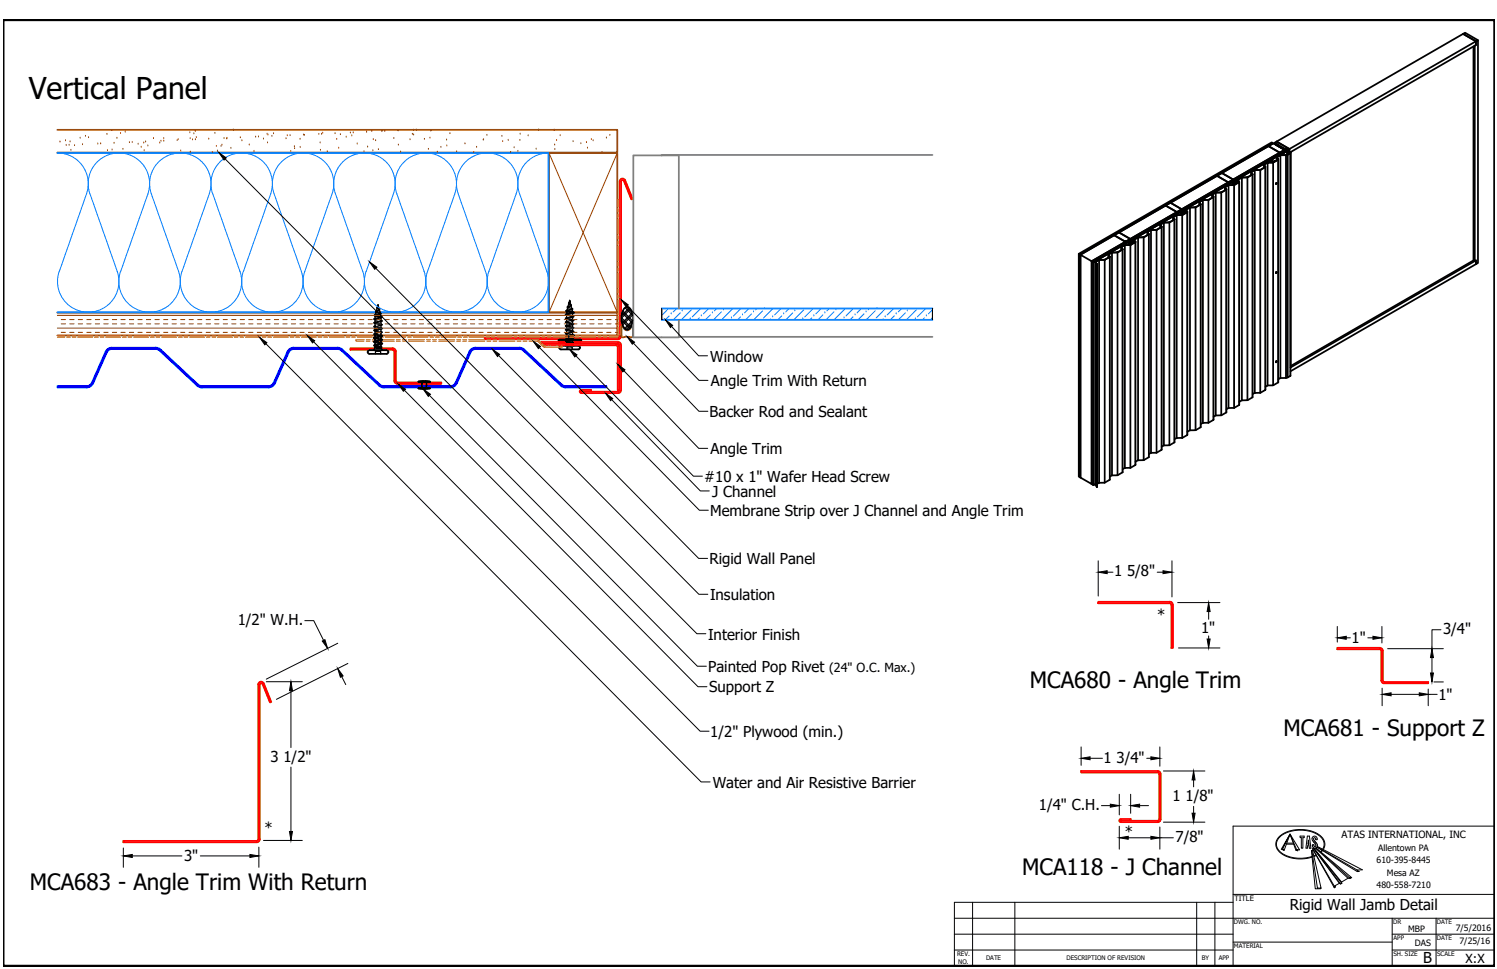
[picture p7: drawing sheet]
<svg xmlns="http://www.w3.org/2000/svg" width="432mm" height="279mm" viewBox="0 0 432 279" stroke-linecap="round" stroke-linejoin="round" font-family="sans-serif">
<!-- layer: Border (ANSI) -->
<path d="M.9 5.8h430.2v272.7h-430.2z" fill="none" stroke="#000" stroke-width=".7"/>
<!-- layer: Sketch Geometry (ANSI) -->
<g fill="none" stroke="#000" stroke-width=".29">
<path d="M190.9 88.9v3.3M269 88.9v3.3M355.7 238.2h75.4v40.3h-75.4zM355.7 257.9h75.4M275.3 264.8h155.8M275.3 269.4h80.4M275.3 273.9h80.4M280.5 260.2v18.3M292.7 260.2v18.3M345.2 260.2v18.3M350.4 260.2v18.3M355.7 260.2h-80.4v18.3h80.4"/>
<path d="M355.7 271.6h45.9M401.6 269.4h29.5M401.6 273.9h29.5M401.6 264.8v13.7M414.2 264.8v13.7"/>
</g>
<!-- layer: Logo -->
<g fill="none" stroke="#000" stroke-width=".29">
<path d="M371 243.4h2.1M371.2 243.1h1.9M372.1 240.5l-2.1 4.2 .4 .5-.8-.3zM374 245h.9l-2.8-4.5 1.7 4.7M374 245l-1.9-4.5-1.7 4.7M374 245l-.2 .2 .5 .1-.1-.3M375 241.1h1.2v.4h-.4v3.1h-.4v-3.1h-.4zM377.1 241.1h.6l.4 3.5h-.4l-.1-.7h-.4l-.1 .7h-.4zM377.4 242.2l.1 1.2h-.3zM378.4 245.3l1 11 1.7-.2-1.1-.1v.2M378.6 244.7l6.3 10.8M378.7 241.3l.8-.2 .4 .4v.6h-.4l-.1-.4-.2-.2a.76 .76 0 0 0 .3 1.3 .9 .9 0 0 1 .4 1.1 .9 .9 0 0 1-.9 .6l-.4-.4-.1-.5h.5v.4l.3 .1a.87 .87 0 0 0-.4-1.3l-.4-.7z"/>
<path d="M378.9 244.6l7.4 10.1M378.9 244.6l-.3 .2 6.3 11.2M378.9 244.6l7.8 10.3M379 244.6l8 10.1M379 244.5l8 9.8M379 244.6h-.1M379 244.5v.1M379.4 244.6l9.4 8.6M379.5 242.8l.1 .1M379.5 244.5l9.7 8.6M379.6 246.5l-.7 .3M379.6 244.5l10.3 8.6-.6-.1"/>
<path d="M379.7 246.7l-.7 .3M379.8 244.3l-.1 .1M379.9 244.3l11.6 7M379.9 244.2l11.6 6.7M380 244.1l13 6.7-1.5 .1M380 256l-1.6-10.8h.2l2.5 10.9M381.3 245.1l-.4 .5M381.5 245.3l-.4 .4M381.5 244.9a3.1 3.1 0 0 0-2-4.6 10.1 10.1 0 0 0-10.3 1 2.83 2.83 0 0 0 .5 4.7 10.5 10.5 0 0 0 8.7 1M381.7 245a3.2 3.2 0 0 0-1.7-4.6 10 10 0 0 0-11.3 1.1 3.2 3.2 0 0 0 1.5 5l1.8 .8a11.3 11.3 0 0 0 6.5-.1M385.1 255.4l.1 .3-.3 .3M386.3 254.7l-1.4 .8v.5"/>
<path d="M386.3 254.7l.4 .2 .3-.2M387 254.3v.4M388.8 253.2l-1.8 1.1M389.2 253l.3 .3-.7-.1M389.3 253h-.1M391.5 250.9v.4h.5l-.5-.3"/>
</g>
<!-- layer: Visible (ANSI) -->
<path d="M16.5 37.4h161.5v6.6h-161.5M158.4 44.1h19.6v45.9h-19.6zM16.5 90.2h161.5v6.5h-161.5" fill="none" stroke="#804000" stroke-width=".51"/>
<path d="M16.5 44.1h141.7v45.9h-141.7M190.9 88.9h78.1M190.9 92.2h78.1" fill="none" stroke="#0080ff" stroke-width=".51"/>
<g fill="none" stroke="#f00" stroke-width=".51">
<path d="M178.3 97.4l.4-.4v-44.7a.83 .83 0 0 1 .7-.8 .83 .83 0 0 1 .9 .5l2.2 5.3-.4 .2-2.1-5.3-.3-.3-.4 .1-.2 .3v44.7a.87 .87 0 0 1-.8 .8M178.3 99l.4 .5v13l-.4 .4M178.3 98.6a.87 .87 0 0 1 .8 .9v13a.84 .84 0 0 1-.8 .8M178.3 97.4h-38.5v.4h38.5M178.3 98.6h-22.1v.4h22.1M178.6 100a.84 .84 0 0 0-.9-.8h-20.6v.4h20.8l.3 .4v12.5h.4v-12.5M101.1 100.4h12.2a.84 .84 0 0 1 .9 .9v8.5l.2 .4 12.9 .1v.4h-12.7a.87 .87 0 0 1-.9-.9v-8.5l-.2-.4h-12.4zM178.3 112.9h-10.6h2.8v-.5h-2.8a.46 .46 0 0 0-.5 .5 .46 .46 0 0 0 .5 .4l10.6 .1M337.4 173.5a.84 .84 0 0 1 .9 .8v12.5h-.4v-12.5M337.4 173.9l.5 .4M337.5 173.5h-20.7v.4h20.7M74.7 196.9l.7-.3 .7 .5 2.1 5.3-.3 .1-2.2-5.3-.3-.2-.3 .1-.2 44.9a.87 .87 0 0 1-.8 .9h-38.5v-.4l38.5-.1 .3-.2 .1-44.8z"/>
<path d="M399.3 196.6l-.4-.4-.1-8.6a.84 .84 0 0 0-.8-.8h-12.3v.4l12.5 .1 .2 .3v8.6a.84 .84 0 0 0 .9 .8h12.7v-.4h-12.7M323.3 236.6h.1M323.3 236.1a.46 .46 0 0 0-.5 .5 .46 .46 0 0 0 .5 .5M323.3 236.1h2.8v.5h-2.8M334.4 223.1l-.4-.4h-22.2v-.4h22.2a.84 .84 0 0 1 .8 .8M334.4 223.2l-.1 13.2-.3 .2-10.7 .1M334.8 223.2v13a.84 .84 0 0 1-.8 .9h-10.7"/>
</g>
<path d="M180.1 94.8l-.5-.7h-.3v2.8l.1 .3 1.7-.1 1.1 .2 .3-.4M182.5 94.3l-.3-.2a1.49 1.49 0 0 1-1.3 1.1l-.8-.4M182.6 94.3v2.6" fill="none" stroke="#808000" stroke-width=".51"/>
<g fill="none" stroke="#000" stroke-width=".51">
<path d="M425 13.4v61.7M426.3 11.6l-3.7-2.2-.6 .4 3.7 2.1-3.7-2.1-53.8 31M336.2 59.3l1.4-.8 3.3 1.8-1.4 .8zM337.6 58.5l13.4-7.8 3.3 1.9-13.4 7.7zM343.2 59.9l-2.7 1.4v.7M343.2 59.8h.1M344.8 59.8h-1.5M344.9 59.7l-.1 .1M345.9 58.3v.9M346 58.2l.3 .7M346 58.2v.1M346.2 59l-1.4 .8"/>
<path d="M346.3 58.9v64.3a3.4 3.4 0 0 1-3 .9M348.5 57.6a2.68 2.68 0 0 0-2.5 .6M348.5 57.7a2.65 2.65 0 0 0-2.5 .5M348.6 57.6h-.1M348.6 57.6l-.1 .1M349.6 56.1v.9M349.7 56.1l1-.6zM349.7 56.2l.3 .6v64.2l-1.4 .9M350 56.8l-1.4 .8M350 56.7l-.1 .1M350 56.7v.1M352.3 55.4l-.1 .1"/>
<path d="M352.5 49.9l13.4-7.8 3.2 1.9-13.4 7.8zM353.3 54.1l.4 .6M353.4 53.9l-.1 1M353.4 54.1l.4 .5-.1 64.3M353.4 53.9v.1M353.7 54.6v.1a3.4 3.4 0 0 1-3 .8M354.3 53.4l-.9 .5M354.4 53.4h-.1M355.5 52.7h.1M355.5 52.7v.7M355.7 51.8l-3.3-1.9-1.3 .8 3.2 1.9M355.7 51.8l-1.4 .8"/>
<path d="M355.7 52.6l-.1 .2M355.7 52.7h-.1M355.7 52.7h.1M355.8 52.6h.1M355.9 52.5h.1M355.9 53.4h-1.5M355.9 52.5l-.1 .1M355.9 52.6h.1M355.9 52.6h-.1M356 53.3h-.1M356 53.3l-.1 .1M356.1 52.4l-.2 .2"/>
<path d="M356.2 52.4h.3M356.2 52.4h.1M356.2 52.4h-.1M356.2 52.3l.1 .1M356.3 52.4h.1M356.4 52.4l-.5 .1M356.8 52.2l-.4 .2M356.8 52.2h.1M356.8 52.2h.3zM357 51.9h.1M357 51.9l-.8 .4M357 51.9l-.8 .5"/>
<path d="M357.1 51.9l.4 .6-1.5 .8M357.1 52.2v.5M357.4 52.4l-1.4 .9M357.5 52.5l-.1 64.3M359.7 51.1l-1.5 .1-2.7 1.5M359.7 51.2h-1.5l-2.6 1.5M360.9 49.6v.9M360.9 49.7l.3 .6M361 49.6l-.1 .1M361.2 50.3l-1.5 .8M361.2 50.2v.1M361.2 50.3l-1.5 .9"/>
<path d="M361.3 50.3l-.1 64.3M361.9 49.1l-1 .6M364.6 47.5v.9M364.6 47.6l.3 .5M364.6 47.4v.1M364.7 47.4l.3 .7-.1 64.4a3.4 3.4 0 0 1-3 .8l-.6 .3M364.9 48.2a3.6 3.6 0 0 1-3 .8h-.1M365.7 46.9l-1 .5M365.8 46.6v.3M365.9 42.1l1.4-.8 3.2 1.9-1.4 .8zM366.7 46.3h.1M366.7 46.3l-.8 .6"/>
<path d="M366.8 46.3l-.9 .5M366.8 46.3l.6 .3M367.2 46.9h-1.5M367.3 46.8h-.2M367.3 46.8l-.2 .1M367.4 46.6h.1M367.5 46.6l.9-.5zM367.7 41.2l3.6 2.1-.1-.1M367.9 41.6v.1M367.9 41.6l3.2 1.8M368 41.6h-.1M368 41.5l-.1 .1"/>
<path d="M368 41.6l.5 .1-.5-.1M368.1 53.1h.1M368.1 52.8v.3zM368.2 52.8h.1M368.2 52.8l-.1 .3M368.2 40.8l3.7 2.2 53.8-31.1v1.1l-53.7 31 .3-.2v62.2M368.2 40.8l-.5 .4v.3M368.2 41.9l2.8 1.5zM368.3 45.4v.7M368.4 46.1v.1M368.5 41.7v.2M368.5 41.7v.3"/>
<path d="M368.7 46.1l-1.4 .7M368.7 45.9h.1M368.7 46v64.2l-1.4 .9M369.2 44.8h.1M369.3 44.8l-1 .6M369.3 44.8l-1 .5 .4 .6M369.5 44.5l-3.7 2.1M369.5 44.5h.1M369.5 44.4l-3.7 2.2v.3M369.5 44.5h.2M369.7 44.4v.1M369.7 44.5h.1"/>
<path d="M369.7 44.4l.4-.1-.4 .2M369.9 44.3h.1M369.9 44.2l.5-.2zM370.1 44.3v.4M370.6 43l.5 .3zM370.6 43.1v.1M370.9 44.7l-1.5 .1M370.9 43.3l.2 .1M370.9 43.3h.1M371 43.4v.1M371 44.7h-.1M371 43.5l-55.6 32.1v64.2"/>
<path d="M371 43.5l-.5-.3-55.6 32.1v64.3l.5 .2M371 43.5l-55.6 32.1-.5-.3 9.7-5.6-3.2-1.9-9.7 5.7M371 43.5h.1M371.1 43.4v.1M371.1 43.5l-2.8 1.6M371.1 43.3h-.1M371.1 43.5v.1M371.2 43.5l-1.6 1M371.2 43.6l-1.5 .8M371.2 43.5h.1M371.2 43.6l-1.6 .8M371.2 43.6l1 .5"/>
<path d="M371.3 43.6l.8 .5-.9-.5-1.5 .9M371.3 43.5l.9 .6M371.3 43.3l-.2 .1M371.3 43.3v.3M371.4 43.6v-.3l.6-.3v.9M371.4 44.5l.2-.1zM371.8 44.3l-.8 .4M371.8 44.2l-.8 .5M372.1 44.1h.1M372.2 44.1h.1M372.2 44.1l-.8 .5M372.2 44.1l-.8 .4"/>
<path d="M372.2 44.1v64.3l-.8 .4v-64.2M311.2 73.2l.4 .2v64.3l-.4-.3zM311.2 73.2l55.6-32.1 .5 .2-55.7 32.1M311.7 73.5l3.2 1.8v64.3l-3.2-1.9zM315.4 75.6v64.3M316 75.6v64.2M316 75.5l.3 .6M316.1 75.5l.3 .6v64.3M316.3 76.1v.1M316.4 76.2v64.3zM316.4 76.1v.1M316.9 75l-.8 .5"/>
<path d="M318.6 74.9l-1.5 .1M319.7 73.4v.9M320 74v.1M320.1 74v64.3M320.6 72.8l-.9 .6 .4 .7-1.4 .8M320.7 72.8l-1 .6M320.8 72.8h-.2M320.8 72.8h-.1M322.3 72.8h-1.5M322.4 72.7l-.1 .1M323.4 71.3l.4 .6M323.4 71.3v.9"/>
<path d="M323.5 71.3l.3 .6M323.8 71.9l-.1 .1M323.8 71.8l-1.5 1M323.8 71.9v64.2l-1.5 .9M324.4 70.7l-1 .6M324.5 70.6l-.2 .1M324.6 69.7l1.4-.8-3.2-1.9-1.4 .8 3.2 1.9M325.6 70h.1M325.8 69.9l-.2 .1M325.8 69.9h.1M325.9 69.9h-.1M325.9 69.9h.1"/>
<path d="M326 69.8h.1M326 70.6l-1.5 .1M326 70.6h-1.5M326.1 70.6h-.1M326.2 69.7h.2M326.2 69.7l-.3 .2M326.2 69.7l-.2 .1M326.3 69.7h.1M326.3 69.7h-.1M326.3 69.6l.1 .1M326.4 69.7h.1M326.5 69.7h-.1"/>
<path d="M326.9 69.5l-.4 .2M326.9 69.5h.1M326.9 69.5h.2M327 69.2h.2M327.1 69.2h.1M327.1 69.2l-.8 .4M327.1 69.5h-.2M327.1 69.2l.3 .6M327.1 69.5v.5M327.2 69.2l.3 .5M327.5 69.8l-1.4 .8M327.5 69.7v.1"/>
<path d="M327.5 69.8v64.2l-1.4 .9M328.3 68.4l-2.7 1.6v.6M328.3 68.4l-2.7 1.6M329.8 68.4l-1.5 .1M329.9 68.4h-.1M331 66.9v.9M331 67l.3 .6M331.3 67.5l-1.5 .9M331.3 67.6l-1.3 .8M331.4 67.5l-.1 64.3M331.9 66.3l-.9 .7M331.9 66.4l-.9 .6"/>
<path d="M332 66.3h-.1M333.5 66.3h-1.6M333.6 66.2l-.1 .1M334.7 64.8v.9M334.7 64.7l.3 .7M334.7 64.7l.4 .7M335 65.4v.1M335 65.3l-1.5 1M335.1 65.4v64.2M335.7 64.2l-.9 .5M335.7 64.1l-1 .6M337.2 64.1l-1.4 .1"/>
<path d="M337.2 64.1h-1.4M337.3 64.1h-.1M337.4 64.1h-.2M338.4 62.6v.9M338.4 62.6v.1M338.4 62.7l.4 .5M338.7 63.3l-1.4 .8M338.7 63.2v.1M338.8 63.2l-.1 .1M338.8 63.3v64.2l-1.6 .9M339.3 62v.1M339.3 62.1l-.9 .6"/>
<path d="M339.4 62.1l-.9 .5M339.5 61.2l-3.3-1.9-13.4 7.7 3.2 1.9M339.5 61.1l-13.5 7.8M340.6 61.3h.2zM340.7 61.3h.1M340.8 61.3h.1M340.9 61.2l-.1 .1M340.9 61.2h.1M341 61.2h.1M341 61.2h-.1M341 61.9l-.1 .1M341.1 62h-1.6"/>
<path d="M341.1 61.1l-.2 .1M341.2 61.1l-.2 .1M341.2 61v.1M341.2 61.1h.1M341.2 61l-.1 .1M341.2 61.1h.2M341.2 61l.3 .1M341.3 61h.1M341.3 61l.2 .1M341.9 60.9l-.4 .2M341.9 60.8l-.1 .1M341.9 60.8l-.4 .3"/>
<path d="M341.9 60.8h.2M342 60.5l.5 .6-.1 64.3M342 60.6l-.7 .4M342 60.5l.4 .6M342.1 60.8l-.2 .1M342.1 60.9v.5M342.4 61.1l-1.3 .9M342.5 61l-1.4 1M368.1 78.5v.3zM368.2 78.5h.1M368.2 78.5l-.1 .3M425 75.1l.4 .2 .3-.2v1.1l.6-.4v-64.2l-.6 .3v1.1l-.3 .2v62.1"/>
<path d="M425 75.1l-52.7 30.4M108.1 98.4l-.3 .1 .4 .2M108.2 97.3l-.4 .1 .4 .2M108.2 96.7v.2M108.2 99.7v.5M108.5 90l-.1 .2M109 98.4l-.8 .2v.9M109 99.3h.1M109.1 97.3l-.9 .2v.5M109.6 90l.1 .2M109.8 96.9h.5M109.9 98.9l.4 .2-2.1 .6"/>
<path d="M109.9 98.9l-2 .7 .3 .2M109.9 97.3l-.1 .7M109.9 97.8l.4 .2M109.9 99.2l-.1 1M109.9 98.4v.5M161.1 98h6.6v.5h-6.6zM162.2 99.7h4.6l.4 .2 .1 .4M163.1 97.3l.3 .1M163.2 99.6l-.1 .1M163.4 98.5v.1M163.4 99l-.1 .2M163.4 90v.2"/>
<path d="M163.4 96.7v.2M163.4 97.8v.2M163.6 97.3l-.2 .1M164.8 99l-.6 .2M164.9 97.8l-.6 .2M164.9 96.7l-.5 .2M165.1 99l-.7 .2M165.1 99h.1M165.2 90.1l-.2 .1M165.2 90v.1M165.2 97.3v.1M165.2 98.5v.1"/>
<path d="M165.2 99l.1 .2M165.2 90l.3 .2M165.4 99.6l.1 .1M165.5 97.8l-.3 .2M165.6 96.7l-.4 .2M180.2 88.8a1.22 1.22 0 0 1 1.3-.2 1.22 1.22 0 0 1 .7 1.1 4.9 4.9 0 0 1-.9 5.2 1.64 1.64 0 0 1-1.9-1.7l-.1-2.2 .3-1.3zM106.5 101l-.4 .2v.3l.4 .5M106.5 101h5l.5 .5M107.9 100.9v.1M108.2 100.2h1.6M108.2 100.2l-.1 .2M109.8 100.2l-.9 .2"/>
<path d="M109.9 100h.1M109.9 100.3l-.7 .1M109.9 100l.2 .2-.2 .1M109.9 100.3l.1 .1M110.2 100.9v.1M112 101.5l-.5 .5h-5M112 101.5v.1M120.7 112l1.3 .2 2-.2M120.7 110l3.3 .2zM120.7 111.9l3.3 .1zM121.7 110.2v.1M121.7 110.7v.6"/>
<path d="M121.7 111.7v.2M122 109.8l-1.3 .2M122 109.9h.7M122.7 109.8l1.3 .2M123 110.2v.1M123 110.7v.6M123 111.7v.2M161.3 100.3l.5 .4h5l.5-.4M161.3 100.1v.2M350.6 119.8l-.6 .3M350.7 119.8h-.1M353.7 118.9a3.4 3.4 0 0 1-3 .9"/>
<path d="M354.3 117.7l-.5 .3M357.4 116.8a3.5 3.5 0 0 1-3 .8l-.1 .1M361.2 114.6a3.4 3.4 0 0 1-3 .8l-.7 .5M367.2 111.1h-1.6l-.6 .4M367.3 111.1h-.2M368.1 104.2v.3zM368.2 104.2h.1M368.2 104.2l-.1 .3M369.4 109l-.7 .4M371.4 108.7l-.5 .3h-1.5M372.3 105.9l53.4-30.8v1.1l-53.5 30.9M372.3 106h-.1"/>
<path d="M311.7 137.7h-.1M316 139.5l-.6 .3M316 139.8v.1M316 139.9l.3 .5M318.6 139.2h-1.6l-.6 .4M318.7 139.1l-.2 .1M320.1 138.3l-1.4 .8M320.8 137l-.7 .4M322.3 137l-1.5 .1M324.4 135l-.6 .3M326 134.9h-1.6M326.1 134.9h-.1"/>
<path d="M331.3 131.9a3.5 3.5 0 0 1-3 .8l-.8 .4M332 130.5l-.6 .4M335.1 129.6l-.1 .1a3.4 3.4 0 0 1-2.9 .9M335.7 128.5l-.6 .3M337.2 128.4h-1.6M339.4 126.3l-.6 .3M339.4 126.3h-.1M341.1 126.2l-1.6 .1M342.4 125.4l-1.3 .8M343.3 124.1l-.8 .4M348.6 121.9h-1.7l-.6 .4M316.3 140.4h.1"/>
<path d="M316.4 140.4h.1"/>
</g>
<path d="M190.9 44.8h-8.2v52.5h13.1v-5M190.9 44.8h4.9v44.1M269 44.7l-78.1 .1M195.8 97.1h73.2" fill="none" stroke="#808080" stroke-width=".51"/>
<!-- layer: Hidden (ANSI) -->
<g fill="none" stroke="#000" stroke-width=".36">
<path d="M108.2 91.1h.2M108.2 97.6l1.1 .3M108.2 98.7l.2 .1M108.2 91.1h.7M108.2 91.1v.8M108.2 92.1v.9M108.2 93.2v.9M108.2 94.3v.2M108.2 94.6v.2M108.2 94.9v.2M108.2 95.4v.8M108.2 96.4v.3"/>
<path d="M108.2 96.9v.4M108.2 98v.4M108.2 99.5h.1M108.2 97.6l.2 .1M108.2 98.6l.8 .3M108.2 91v.1M108.2 98.4h-.1M108.3 94.1l1.6 .5-1.7 .5 1 .4M108.3 92.2h.1M108.3 95.5h.1M108.3 90.6v.2M108.3 97.2l-.1 .1"/>
<path d="M108.3 89.8l.2 .2M108.3 99.8l-.1-.1 .7 .2M108.4 96.1l-.6 .2 .6 .3M108.4 95l-.6 .3 .4 .1M108.4 94l-.6 .2 .6 .2M108.4 92.9l-.6 .2 .6 .2M108.4 91.8l-.6 .2 .4 .2M108.4 98.3l-.2 .1M108.4 97.2h-.1M108.4 97.4l1.5 .5M108.4 99.4l-.2 .1 .6 .3M108.4 98.5l1.5 .4-.2-.1"/>
<path d="M108.4 90.2l-.1 .4M108.5 90.7l-.6 .2 .2 .2M108.5 90h.1M108.5 89.9v.1M108.5 89.7l-.2 .1M108.6 90h.1M108.6 89.5l-.1 .2M108.7 91.2l.3 .1M108.7 94.5l1.2 .3-1.7 .6 1.6 .5M108.7 89.1l-.1 .3M108.7 89.6l-.2 .1M108.8 96.2l-.6 .3 1.7 .5-.8 .3"/>
<path d="M108.9 88.9l.5 .4-.9 .6 .4 .2M108.9 88.9l.5 .4-.9 .5 .7 .3M108.9 88.9v.1M108.9 88.5l-.1 .2M109 91.1v.2M109 88.5l-.2 .3M109 88.5l-.3 .5M109 88.5l-.3 .2 .2 .2M109 91.3l.9 .3-1.7 .5 .6 .2M109 91.1l.9 .2-1.7 .6 .5 .2M109 99.8l.9 .3M109.1 100l.7 .2"/>
<path d="M109.1 88.4h.1M109.1 88.2v.2M109.1 88.2l.1 .3M109.1 88.3v.1M109.1 88.2l-.1-.3-.1 .5M109.1 88.2v.1M109.1 91.1h.8M109.2 89l.3 .2M109.2 88.6l.1 .3M109.3 98.9l.6 .3-.2 .1M109.3 89l.1 .2M109.4 90.3l.3 .2-1.5 .5 .4 .2"/>
<path d="M109.4 89.3l.1 .2M109.5 90.1l.5 .3-.4 .2M109.5 89.6l.1 .2M109.6 89.3l-.3 .2M109.6 95.9l-1.4 .3 1.7 .6M109.6 89.8v.2M109.7 90.3l-1.5 .5 .8 .3M109.7 98l.2 .1-.9 .3M109.7 90.2v.1M109.7 100h.2M109.7 97.8h.2M109.7 95.6l.3 .1"/>
<path d="M109.7 94.5l.3 .1M109.7 93.4l.3 .1M109.7 92.3l.3 .1M109.7 91.2l.3 .1M109.7 90.4l.2 .7M109.8 92.3l-.1 .2-1.5 .4 1.7 .6-.8 .3M109.8 98l-1.5 .3M109.8 96.9l-1.5 .3M109.9 93.2v-.5l-1.7 .4 1.7 .6-1.2 .4M109.9 95.9v.8h-.2M109.9 91.1v.2M109.9 91.6v.8"/>
<path d="M109.9 93.3v.2M109.9 93.7v.9M109.9 94.8v.9M109.9 97v.3M109.9 98.1v.3M109.9 99.2h.1M110 98.1l-.3 .1M110 97l-.3 .1M110 95.9l-.3 .1M110 94.9h-.3M110 93.8h-.3M110 92.7l-.3 .1"/>
<path d="M110 91.6l-.3 .1M110 95.7l.3 .1-.3 .1M110 94.6l.3 .1-.3 .1M110 93.5l.3 .1-.3 .2M110 92.4l.3 .1-.3 .2M110 91.3l.3 .2-.3 .1M110.3 96.9l-.3 .1M110.3 98l-.3 .1M161.4 100l-.1 .1M161.6 99.8l-.2 .1M161.8 99.7l-.2 .1M163.3 94.9l-.2 .2 .4 .2"/>
<path d="M163.3 99.2l-.1 .4M163.4 97.4h.1M163.4 98.4l.2 .1M163.4 89.8h.3M163.4 89.8h.8M163.4 98.9h.8M163.4 89.8v.2M163.4 90.2v.4M163.4 90.8v.3M163.4 91.1v.6M163.4 91.9v.9M163.4 93v.2"/>
<path d="M163.4 93.3v.3M163.4 93.7v.2M163.4 94.1v.9M163.4 95.2v.8M163.4 96.3v.4M163.4 96.9v.2M163.4 97.4v.4M163.4 98v.2M163.4 98.6v.3M163.4 98.9v.1M163.5 97.4l1.1 .3M163.5 89.7l-.1 .1"/>
<path d="M163.5 97.4h.1M163.5 97.1l-.4 .2M163.5 96l-.4 .2 .4 .1M163.5 93.8l-.4 .2 .4 .2M163.5 92.7l-.4 .2 .4 .2M163.5 91.6l-.4 .2 .4 .2M163.5 90.5l-.4 .2 .4 .2M163.5 94.9h-.1M163.5 89.8l.3 .1M163.5 90.9h.1M163.5 92h.1M163.5 93.1h.1"/>
<path d="M163.5 94.2h.1M163.5 95.3h.1M163.5 96.4h.1M163.6 97.5h.1M163.6 89.5l-.4 .1 .2 .2M163.6 88.6l.3 .2M163.6 89.3l-.1 .2M163.6 92.9l-.1 .2 1.7 .4-1.8 .6 1 .3M163.6 97l-.1 .1M163.6 95.9l-.1 .1M163.6 94.8l-.1 .1M163.6 93.8h-.1"/>
<path d="M163.6 92.7h-.1M163.6 91.6h-.1M163.6 90.5h-.1M163.7 98.1l-.6 .2 .3 .2M163.7 88.9l-.1 .3M163.7 89.4h-.1M163.8 88.6l-.1 .3M163.8 88.4l-.2 .1M163.9 88.4h-.1M163.9 88.2l-.1 .3M163.9 99.2h.1M163.9 89.9l.4 .1"/>
<path d="M163.9 88.3v.1M164 98.6l1.1 .3M164 87.8l-.1 .3M164 87.5l.2 .2M164 88.3h.1M164.1 87.5l-.1 .2M164.1 98.5l1.1 .3-.4 .2M164.1 91.9l1.1 .4-1.7 .5 1.4 .4M164.1 87.6l.6 .4-.9 .6 .4 .2M164.1 87.6l.6 .4-.9 .5 .7 .3M164.1 87.2v.3M164.1 97.4l1.1 .3-.3 .1"/>
<path d="M164.2 95.2l.9 .3-1.7 .5 1.7 .6-.2 .1M164.2 99.2h-.2M164.2 89.8l.1 .2M164.2 86.9v.2M164.3 87.2l-.2 .4M164.3 99.2h-.3M164.3 90l.9 .3-1.6 .4M164.3 89.8l.4 .1M164.3 98l-.9 .2 .3 .2M164.3 98.1h.1M164.3 98h.1M164.3 87.2h.1"/>
<path d="M164.4 98.9h.7M164.4 96.6l.8 .3-1.6 .4M164.4 86.8v.2M164.4 86.8l-.1-.2-.1 .2M164.4 86.9v.1M164.4 87.1v.1M164.4 86.8l.1 .4M164.4 87l-.1 .2M164.4 86.9l-.1 .2M164.4 91.1l.8 .3-1.7 .5 1.7 .5-.4 .2M164.4 96.9l-.9 .2 .3 .2M164.4 87v.1"/>
<path d="M164.4 89.8h.8M164.4 99.2h-.1M164.5 87.8l.3 .1M164.5 93.6l-1 .3 1.7 .5-1.5 .4M164.5 87.3l.1 .3M164.6 87.7l.1 .2M164.7 89l.3 .2-1.5 .6M164.7 88l.2 .7M164.7 88.9l.5 .2-.2 .1 .1 .4M164.8 88l-.3 .2M164.8 94.8l-1.3 .4 1.6 .6-1.4 .4M164.9 89.3h-.1"/>
<path d="M164.9 88.7v.3M164.9 97.8l.3 .1-1.7 .5 .2 .2M164.9 89.1l-1.4 .4 .7 .3M165 96.9l.2-.1v.5M165 97.6h.1M165 96.5h.1M165 95.4h.1M165 94.3h.1M165 93.2l.1 .1M165 92.1l.1 .1M165 91l.1 .1M165 90h.2"/>
<path d="M165 98.7h.1M165 89.3h-.1M165 90.2l-1.5 .4 1.7 .5-1.4 .4M165.1 95.8l-.1 .1M165.1 94.7l-.1 .1M165.1 93.6l-.1 .1M165.1 92.6h-.1M165.1 91.5h-.1M165.1 90.4h-.1M165.1 98.9l.1 .1M165.1 89.6l.1 .2M165.1 97.6l.1 .1"/>
<path d="M165.1 96.5l.1 .1M165.1 95.4l.1 .1M165.1 94.4h.1M165.1 93.3h.1M165.1 92.2h.1M165.1 91.1h.1M165.2 98.6l.2 .2-.2 .2M165.2 89.8v.3l-.4-.2M165.2 90.3v.9M165.2 91.4v.8M165.2 92.5v.8M165.2 93.5v.9"/>
<path d="M165.2 94.9v.3M165.2 95.3v.2M165.2 97.4v.3M165.2 97.9v.6M165.2 98.9v.1M165.2 98h-.2M165.2 94.7v.2M165.2 95.8v.8M165.2 96.9h.1M165.2 93.6h-.1M165.2 92.5h-.1M165.2 91.4l-.1 .1"/>
<path d="M165.2 90.3l-.1 .1M165.3 99.2v.1M165.3 97.7l.2 .1M165.3 96.6l.3 .1M165.3 95.5l.3 .1-.3 .2M165.3 94.4l.3 .1-.3 .2M165.3 93.3l.3 .1-.3 .2M165.3 92.2l.3 .2-.3 .1M165.3 91.1l.3 .2-.3 .1M165.3 99.3l.1 .1M165.4 99.5v.1M165.5 90.2l-.2 .1"/>
<path d="M108 100.6l-.1 .3M108.1 100.4l-.1 .1M108.7 100.5h.1M108.7 101.3h-.4v.7M108.8 101.3h.5M108.8 100.4l-.1 .1M108.9 100.5h-.2M108.9 100.4h.1M109.2 100.4l-.3 .1M109.4 101.3h.4v.2M109.8 101.6v.4M109.8 100.2h.1"/>
<path d="M109.8 100.2v.1M109.9 100.2v.1M110 100.4v.1M110.1 100.6l.1 .3M121.7 110.3v.4M121.7 111.3v.4M123 110.3v.4M123 111.3v.4M163.9 100h-.3v.7M164.1 100h.4M164.6 100h.5v.2M165.1 100.3v.4"/>
</g>
<!-- layer: Visible (ANSI) -->
<g fill="none" stroke="#ff8000" stroke-width=".29">
<path d="M178.2 59.6v-2.1h.4v2.1M178.2 60.1v1M178.2 61.7v1M178.2 63.2v4.2M178.2 67.9v1M178.2 69.4v1.1M178.2 71v4.2M178.2 75.7v1M178.2 77.2v1.1M178.2 78.8v4.1M178.6 60.1v1M178.6 61.7v1"/>
<path d="M178.6 63.2v4.2M178.6 67.9v1M178.6 69.4v1.1M178.6 71v4.2M178.6 75.7v1M178.6 77.2v1.1M178.6 78.8v4.1M16.5 96.9h2.2M16.5 97.3h2.2M19.2 96.9h1.1M19.2 97.3h1.1M20.8 96.9h1.1"/>
<path d="M20.8 97.3h1.1M22.5 96.9h4.2M22.5 97.3h4.2M27.3 96.9h1.1M27.3 97.3h1.1M28.9 96.9h1.1M28.9 97.3h1.1M30.5 96.9h4.3M30.5 97.3h4.3M35.3 96.9h1.1M35.3 97.3h1.1M36.9 96.9h1.1"/>
<path d="M36.9 97.3h1.1M38.6 96.9h4.3M38.6 97.3h4.3M43.4 96.9h1.1M43.4 97.3h1.1M45 96.9h1.1M45 97.3h1.1M46.6 96.9h4.3M46.6 97.3h4.3M51.5 96.9h1M51.5 97.3h1M53.1 96.9h1.1"/>
<path d="M53.1 97.3h1.1M54.7 96.9h4.3M54.7 97.3h4.3M59.5 96.9h1.1M59.5 97.3h1.1M61.1 96.9h1.1M61.1 97.3h1.1M62.8 96.9h4.2M62.8 97.3h4.2M67.6 96.9h1.1M67.6 97.3h1.1M69.2 96.9h1.1"/>
<path d="M69.2 97.3h1.1M70.8 96.9h4.3M70.8 97.3h4.3M75.6 96.9h1.1M75.6 97.3h1.1M77.3 96.9h1M77.3 97.3h1M78.9 96.9h4.3M78.9 97.3h4.3M83.7 96.9h1.1M83.7 97.3h1.1M85.3 96.9h1.1"/>
<path d="M85.3 97.3h1.1M86.9 96.9h4.3M86.9 97.3h4.3M91.8 96.9h1.1M91.8 97.3h1.1M93.4 96.9h1.1M93.4 97.3h1.1M95 96.9h4.3M95 97.3h4.3M99.8 96.9h1.1M99.8 97.3h1.1M101.4 96.9h1.1"/>
<path d="M101.4 97.3h1.1M102.7 98.1v.3h2.3M102.7 98.1h.1M103.1 96.9h4.3M103.1 97.3h4.3M105 98h-2.3M105.6 98.4h1.2M105.6 98h1.2M107.4 98.4h1.1M107.4 98h1.1M107.9 96.9h1.1M107.9 97.3h1.1"/>
<path d="M109.1 98.4h4.6M109.1 98h4.6M109.5 96.9h1.1M109.5 97.3h1.1M111.1 96.9h4.3M111.1 97.3h4.3M114.3 98.4h1.2M114.3 98h1.2M115.9 96.9h1.1M115.9 97.3h1.1M116 98.4h1.2M116 98h1.2"/>
<path d="M117.6 96.9h1M117.6 97.3h1M117.8 98.4h4.6M117.8 98h4.6M119.2 96.9h4.3M119.2 97.3h4.3M123 98.4h1.2M123 98h1.2M124 96.9h1.1M124 97.3h1.1M124.7 98.4h1.2M124.7 98h1.2"/>
<path d="M125.6 96.9h1.1M125.6 97.3h1.1M126.5 98.4h4.6M126.5 98h4.6M127.2 96.9h4.3M127.2 97.3h4.3M131.7 98.4h1.2M131.7 98h1.2M132.1 96.9h1.1M132.1 97.3h1.1M133.4 98.4h1.2M133.4 98h1.2"/>
<path d="M133.7 96.9h1.1M133.7 97.3h1.1M135.2 98.4h4.6M135.2 98h4.6M135.3 96.9h4.3M135.3 97.3h4.3M140.1 96.9h1.1M140.1 97.3h1.1M140.4 98.4h1.2M140.4 98h1.2M141.7 96.9h1.1M141.7 97.3h1.1"/>
<path d="M142.1 98.4h1.2M142.1 98h1.2M143.4 96.9h4.3M143.4 97.3h4.3M143.9 98.4h4.6M143.9 98h4.6M148.2 96.9h1.1M148.2 97.3h1.1M149.1 98.4h1.2M149.1 98h1.2M149.8 96.9h1.1M149.8 97.3h1.1"/>
<path d="M150.8 98.4h1.2M150.8 98h1.2M151.4 96.9h4.3M151.4 97.3h4.3M152.6 98.4h2.4l.5 .4M152.6 98h2.5M155.1 98h.1M155.2 98l1.2 1M155.5 98.8l.2 .2M155.8 99l.3 .3M156.1 99.4l.6 .6M156.3 96.9h1"/>
<path d="M156.3 97.3h1M156.4 99.1l.5 .5M156.7 100h.1M157 99.6h.1M157 99.7h1.3M157.9 96.9h1.1M157.9 97.3h1.1M158.4 99.7h.2M158.8 99.7h.2M159.2 99.7h1M159.5 96.9h4.3M159.5 97.3h4.3"/>
<path d="M160.3 99.7h.3M160.7 99.7h.3M161.1 99.7h1.1v.4h-1.1M164.3 96.9h1.1M164.3 97.3h1.1M165.9 96.9h1.1M165.9 97.3h1.1M167.5 96.9h4.3M167.5 97.3h4.3M172.4 96.9h1.1M172.4 97.3h1.1M174 96.9h1.1"/>
<path d="M174 97.3h1.1M177.9 96.8l-2.3 .1M178 96.8h.1M178.1 96.7l-.1 .1M178.1 97.2l-2.5 .1M178.1 96.6v.1M178.2 94.4v2.2M178.2 83.5v1M178.2 85v1.1M178.2 86.6v4.1M178.2 91.2v1.1M178.2 92.8v1"/>
<path d="M178.2 97.1v.1M178.4 96.9l-.2 .2M178.5 96.8l-.1 .1M178.5 96.7v.1M178.6 94.4v2.3M178.6 83.5v1M178.6 85v1.1M178.6 86.6v4.1M178.6 91.2v1.1M178.6 92.8v1M156.8 100h.1M156.8 100l1.5 .1"/>
<path d="M158.4 100.1h.2M158.8 100.1h.2M159.2 100.1h1M160.3 100.1h.3M160.7 100.1h.3"/>
</g>
<path d="M16.5 111.7h8.5M16.5 111.3h8.5M26.5 110.4l-.8 .8-.7 .1M46 101.1l-1.1-.4-12.6-.1-.7 .2-.8 .8-4.2 9.3-.7 .6-.9 .2M46.1 101.1l10.8 10.1 1 .5h19.5l.9-.2 1-1 4.2-9.2 .5-.5 .8-.2 13.2 .2 11.3 10.4 1 .5h19.6M78.9 110.4l-.4 .6-1.1 .3h-19.5l-.8-.4-11.4-10.5-13.4-.2-.9 .3-1 1-3.9 8.9M82.9 101.5l.9-1 1-.3 13 .1 1 .5 11.3 10.4 19.8 .1M82.9 101.5l-4 8.9M131.4 110.4l3.9-8.9 1-1 .9-.3 12.7 .1 .7 .1 .6 .4 11.4 10.4 12.3 .1v.4h-11.7l-1.4-.5M131.4 110.4l-.8 .8-.7 .1M161.8 111.2l-11.4-10.4-13.2-.2-.7 .2-.6 .5-4.4 9.6-.7 .6-.9 .2" fill="none" stroke="#00f" stroke-width=".51"/>
<!-- layer: Hatch (ANSI) -->
<g fill="none" stroke="#000" stroke-width=".29">
<path d="M179.3 92l2.5 2.5M179.3 91.6l2.7 2.7M179.3 92.4l2.3 2.3M179.4 90.3l3 2.9M179.5 90l2.9 2.9M179.7 89.7l2.8 2.8M180.3 88.8l2.2 2.2M180.5 88.6l1.9 1.9-2.9 2.9M180.8 88.5l1.5 1.5M181.5 88.7l-2.2 2.2M181.7 88.9l-2.4 2.4M181.9 89.1l-2.6 2.7"/>
<path d="M182.3 90.2l-2.9 2.9M182.4 93.3l-1.7 1.7M182.5 92.8l-2.1 2.1M182.5 90.8l-2.9 2.9M182.5 92.3l-2.3 2.4"/>
</g>
<g fill="none" stroke="#804000" stroke-width=".29">
<path d="M23.1 39.8h.1M24.7 39.3h.1M25.5 39.7h.1M30.9 38.7h.1M32.2 37.6h.1M33.7 39.9h.1M34.8 38.5h.1M36.1 38.1h.1M44.3 40h.1M47.2 40h.1M54.8 38.3h.1M54.9 40h.1"/>
<path d="M55.9 38.6h.1M56.3 37.9h.1M56.6 39.7h.1M62 38.5h.1M64.6 39.9h.1M65.5 39.9h.1M67.3 37.5h.1M69.3 39.7h.1M73.7 39.5h.1M74.6 39.5h.1M77 38.7h.1M77.3 38.9h.1"/>
<path d="M78.4 39.3h.1M78.9 38.6h.1M82.5 40h.1M82.9 39.1h.1M83.7 39.1h.1M87.5 38.9h.1M87.8 39h.1M92 38.7h.1M92.8 38.7h.1M93.1 38.4h.1M96.6 38.5h.1M98.2 38.8h.1"/>
<path d="M99.9 39.6h.1M101.1 38.3h.1M101.5 39.2h.1M101.9 38.3h.1M105.7 38.1h.1M107.2 37.9h.1M110.2 37.9h.1M111 37.9h.1M113.6 39.9h.1M114.8 37.7h.1M118.9 38.7h.1M119.3 37.5h.1"/>
<path d="M119.3 38.9h.1M120.1 37.5h.1M124 39.8h.1M124.3 37.8h.1M129.8 38.5h.1M140.5 39h.1M144.8 39.3h.1M150 38.7h.1M152.4 39.2h.1M155.4 37.5h.1M159.9 37.5h.1M161.6 39.1h.1"/>
<path d="M174.9 39.8h.1M175.9 39h.1M17.3 41h.1M18.9 40.6h.1M19.1 41.9h.1M19.9 41.9h.1M20.2 40.9h.1M20.5 43.3h.1M21.5 42h.1M23.8 41.7h.1M28.2 41.5h.1M29 41.5h.1"/>
<path d="M31 43.4h.1M32.3 43.3h.1M32.9 41.3h.1M35.5 43.1h.1M37.3 41.1h.1M38.1 41.1h.1M39.8 41.6h.1M40.7 42.5h.1M41.5 41.2h.1M41.6 43.4h.1M42 40.9h.1M42.6 42.1h.1"/>
<path d="M46.1 41.2h.1M46.4 40.7h.1M47.2 40.7h.1M51.1 40.5h.1M51.4 40.3h.1M52.1 43.5h.1M54.9 43.9h.1M55.5 40.3h.1M56.4 40.3h.1M60.2 40.1h.1M61.2 44h.1M62.4 42.2h.1"/>
<path d="M62.7 43.6h.1M63.8 42.2h.1M64 41.9h.1M65.4 40.1h.1M66.6 42.8h.1M69.8 40.6h.1M71.9 41.8h.1M73.3 43.6h.1M76 40.1h.1M77.2 41.2h.1M83.9 43.7h.1M84.9 42.3h.1"/>
<path d="M85 42.9h.1M86.5 40.2h.1M86.6 42.5h.1M92.3 41.2h.1M92.4 43.3h.1M94.4 43.7h.1M97.1 40.2h.1M97.7 42.7h.1M103 41.5h.1M105 43.8h.1M106 42.4h.1M107.5 43.5h.1"/>
<path d="M107.7 40.3h.1M108.3 40.6h.1M109.1 43.1h.1M114.9 41.8h.1M115.5 43.9h.1M118.3 40.3h.1M122.4 40.2h.1M123.6 43.1h.1M126.1 43.9h.1M127.2 42.5h.1M128.8 40.4h.1M128.9 42.1h.1"/>
<path d="M131.7 43.8h.1M134.1 41.5h.1M136.7 44h.1M137.5 42.5h.1M139.4 40.4h.1M139.5 40.3h.1M145 40.8h.1M146.6 40.5h.1M147.3 44h.1M148.3 42.6h.1M149.4 43.6h.1M150 40.5h.1"/>
<path d="M154.7 43h.1M160 41.8h.1M160 43.1h.1M160.5 40.5h.1M165.3 40.8h.1M167.5 41.4h.1M169.2 41.1h.1M169.5 42.7h.1M170.6 40.2h.1M171.1 40.6h.1M173.7 44h.1M16.5 90.9h161.5"/>
<path d="M16.5 94.6h161.5M17.7 93.4h1.2M17.7 92.2h1.2M17.7 95.8h1.2M20.1 93.4h1.3M20.1 92.2h1.3M20.1 95.8h1.3M22.6 93.4h1.2M22.6 92.2h1.2M22.6 95.8h1.2M25 93.4h1.3M25 92.2h1.3"/>
<path d="M25 95.8h1.3M27.5 93.4h1.2M27.5 92.2h1.2M27.5 95.8h1.2M29.9 93.4h1.3M29.9 92.2h1.3M29.9 95.8h1.3M32.4 93.4h1.2M32.4 92.2h1.2M32.4 95.8h1.2M34.9 93.4h1.2M34.9 92.2h1.2"/>
<path d="M34.9 95.8h1.2M37.3 93.4h1.3M37.3 92.2h1.3M37.3 95.8h1.3M39.8 93.4h1.2M39.8 92.2h1.2M39.8 95.8h1.2M42.2 93.4h1.3M42.2 92.2h1.3M42.2 95.8h1.3M44.7 93.4h1.2M44.7 92.2h1.2"/>
<path d="M44.7 95.8h1.2M47.2 93.4h1.2M47.2 92.2h1.2M47.2 95.8h1.2M49.6 93.4h1.3M49.6 92.2h1.3M49.6 95.8h1.3M52.1 93.4h1.2M52.1 92.2h1.2M52.1 95.8h1.2M54.5 93.4h1.3M54.5 92.2h1.3"/>
<path d="M54.5 95.8h1.3M57 93.4h1.2M57 92.2h1.2M57 95.8h1.2M59.5 93.4h1.2M59.5 92.2h1.2M59.5 95.8h1.2M61.9 93.4h1.3M61.9 92.2h1.3M61.9 95.8h1.3M64.4 93.4h1.2M64.4 92.2h1.2"/>
<path d="M64.4 95.8h1.2M66.8 93.4h1.3M66.8 92.2h1.3M66.8 95.8h1.3M69.3 93.4h1.2M69.3 92.2h1.2M69.3 95.8h1.2M71.7 93.4h1.3M71.7 92.2h1.3M71.7 95.8h1.3M74.2 93.4h1.3M74.2 92.2h1.3"/>
<path d="M74.2 95.8h1.3M76.7 93.4h1.2M76.7 92.2h1.2M76.7 95.8h1.2M79.1 93.4h1.3M79.1 92.2h1.3M79.1 95.8h1.3M81.6 93.4h1.2M81.6 92.2h1.2M81.6 95.8h1.2M84 93.4h1.3M84 92.2h1.3"/>
<path d="M84 95.8h1.3M86.5 93.4h1.2M86.5 92.2h1.2M86.5 95.8h1.2M89 93.4h1.2M89 92.2h1.2M89 95.8h1.2M91.4 93.4h1.3M91.4 92.2h1.3M91.4 95.8h1.3M93.9 93.4h1.2M93.9 92.2h1.2"/>
<path d="M93.9 95.8h1.2M96.3 93.4h1.3M96.3 92.2h1.3M96.3 95.8h1.3M98.8 93.4h1.2M98.8 92.2h1.2M98.8 95.8h1.2M101.3 93.4h1.2M101.3 92.2h1.2M101.3 95.8h1.2M103.7 93.4h1.3M103.7 92.2h1.3"/>
<path d="M103.7 95.8h1.3M106.2 93.4h1.2M106.2 92.2h1.2M106.2 95.8h1.2M108.6 93.4h1.3M108.6 92.2h1.3M108.6 95.8h1.3M111.1 93.4h1.2M111.1 92.2h1.2M111.1 95.8h1.2M113.6 93.4h1.2M113.6 92.2h1.2"/>
<path d="M113.6 95.8h1.2M116 93.4h1.2M116 92.2h1.2M116 95.8h1.2M118.5 93.4h1.2M118.5 92.2h1.2M118.5 95.8h1.2M120.9 93.4h1.3M120.9 92.2h1.3M120.9 95.8h1.3M123.4 93.4h1.2M123.4 92.2h1.2"/>
<path d="M123.4 95.8h1.2M125.8 93.4h1.3M125.8 92.2h1.3M125.8 95.8h1.3M128.3 93.4h1.2M128.3 92.2h1.2M128.3 95.8h1.2M130.8 93.4h1.2M130.8 92.2h1.2M130.8 95.8h1.2M133.2 93.4h1.3M133.2 92.2h1.3"/>
<path d="M133.2 95.8h1.3M135.7 93.4h1.2M135.7 92.2h1.2M135.7 95.8h1.2M138.1 93.4h1.3M138.1 92.2h1.3M138.1 95.8h1.3M140.6 93.4h1.2M140.6 92.2h1.2M140.6 95.8h1.2M143.1 93.4h1.2M143.1 92.2h1.2"/>
<path d="M143.1 95.8h1.2M145.5 93.4h1.2M145.5 92.2h1.2M145.5 95.8h1.2M148 93.4h1.2M148 92.2h1.2M148 95.8h1.2M150.4 93.4h1.3M150.4 92.2h1.3M150.4 95.8h1.3M152.9 93.4h1.2M152.9 92.2h1.2"/>
<path d="M152.9 95.8h1.2M155.4 93.4h1.2M155.4 92.2h1.2M155.4 95.8h1.2M157.8 93.4h1.2M157.8 92.2h1.2M157.8 95.8h1.2M160.3 93.4h1.2M160.3 92.2h1.2M160.3 95.8h1.2M162.7 93.4h1.3M162.7 92.2h1.3"/>
<path d="M162.7 95.8h1.3M165.2 93.4h1.2M165.2 92.2h1.2M165.2 95.8h1.2M167.7 93.4h1.2M167.7 92.2h1.2M167.7 95.8h1.2M170.1 93.4h1.2M170.1 92.2h1.2M170.1 95.8h1.2M172.6 93.4h1.2M172.6 92.2h1.2"/>
<path d="M172.6 95.8h1.2M175 93.4h1.2M175 92.2h1.2M175 95.8h1.2M177.5 93.4h.5M177.5 92.2h.5M177.5 95.8h.5"/>
</g>
<!-- layer: Sketch Geometry (ANSI) -->
<path d="M158.4 44.1l19.6 45.9M178 44.1l-19.6 45.9" fill="none" stroke="#804000" stroke-width=".29"/>
<path d="M16.6 44.1a8.9 8.9 0 0 1 8.3 11.8l-7.8 22.3a8.9 8.9 0 0 0 8.3 11.8 8.9 8.9 0 0 0 8.4-11.8l-7.9-22.3a8.9 8.9 0 0 1 8.4-11.8 8.9 8.9 0 0 1 8.4 11.8M42.7 55.9l-7.9 22.3M79.1 55.9a8.9 8.9 0 0 1 8.3-11.8 8.9 8.9 0 0 1 8.4 11.8l-7.9 22.3a8.9 8.9 0 0 0 8.3 11.8 8.9 8.9 0 0 0 8.4-11.8l-7.8-22.3a8.9 8.9 0 0 1 8.3-11.8 8.9 8.9 0 0 1 8.4 11.8l-7.9 22.3a8.8 8.8 0 0 0 8.4 11.8 8.8 8.8 0 0 0 8.3-11.8M79.1 55.9l7.8 22.3a8.9 8.9 0 0 1-8.3 11.8 8.9 8.9 0 0 1-8.4-11.8M114.5 55.9a8.9 8.9 0 0 1 8.3-11.8 8.9 8.9 0 0 1 8.4 11.8l-7.9 22.3a8.9 8.9 0 0 0 8.4 11.8 8.9 8.9 0 0 0 8.3-11.8l-7.8-22.3a8.9 8.9 0 0 1 8.3-11.8 8.9 8.9 0 0 1 8.4 11.8l-7.9 22.3a8.9 8.9 0 0 0 8.4 11.8 8.9 8.9 0 0 0 8.3-11.8l-7.8-22.3M114.5 55.9l7.8 22.3M158.2 44.1a8.9 8.9 0 0 0-8.3 11.8M34.8 78.2a8.9 8.9 0 0 0 8.3 11.8 8.9 8.9 0 0 0 8.4-11.8l-7.8-22.3a8.9 8.9 0 0 1 8.3-11.8 8.9 8.9 0 0 1 8.4 11.8l-7.9 22.3a8.9 8.9 0 0 0 8.3 11.8 8.9 8.9 0 0 0 8.4-11.8l-7.9-22.3a8.9 8.9 0 0 1 8.4-11.8 8.9 8.9 0 0 1 8.4 11.8l-7.9 22.3" fill="none" stroke="#0080ff" stroke-width=".29"/>
<!-- layer: Symbol (ANSI) -->
<g fill="#000" stroke="#000" stroke-width=".29">
<path d="M63.1 44l2.1 1.5-.6 .6zM106.6 75.5l2.1 1.5-.6 .7zM74.9 97.3l2.1 1.5-.6 .6zM88.6 96.7l2.2 1.5-.7 .7zM179.1 86.4l2.1 1.5-.6 .6zM180.9 97.1l2.1 1.6-.6 .5zM192 92.2l2 1.6-.6 .6zM114.8 110.7l2.2 1.5-.7 .6zM122 112.2l2.2 1.5-.7 .6zM142 100.7l2.1 1.5-.6 .6zM153.8 98.4l2.1 1.5-.6 .6zM164.3 100.7l2.1 1.6-.6 .6z"/>
<path d="M174.6 113.4l2.1 1.5-.6 .6zM178.2 105.1l2.1 1.5-.6 .6z"/>
</g>
<g fill="none" stroke="#000" stroke-width=".29">
<path d="M65 45.8l136 136.9h2.6M108.4 77.4l93.2 94h2.6M76.7 99.1l125.5 126.4h2.6M90.5 98.5l111.4 112.3h2.6M180.9 88.2l20.7 21.5h2.6M182.7 98.9l18.9 19.7h2.6M193.7 94.1l7.8 8.5h2.6M116.6 112.5l84.7 85.5h2.6M123.9 114l77.3 78.1h2.5M143.8 102.5l57.7 58.5h2.6M155.6 100.2l46.1 46.9h2.6M166.1 102.6l33.9 34.7h2.6"/>
<path d="M176.4 115.2l25.6 26.4h2.6M180 106.9l21.5 22.4h2.6"/>
</g>
<!-- layer: Hatch (ANSI) -->
<g fill="none" stroke="#0080ff" stroke-width=".29">
<path d="M192.8 88.9l-1.8 1.9M193 91.1l-1.1 1.1M193.6 90.5h.1M195.2 88.9l-1 1M196.2 90.2l-2 2M196.8 89.6h.1M197.5 88.9l-.1 .2M199.1 92h.1M199.4 89.3l-2.9 2.9M201.7 91.7l-.5 .5M202.1 88.9l-2.4 2.5M202.3 91.1h.1"/>
<path d="M204.4 88.9l-1.5 1.6M204.9 90.8l-1.4 1.4M205.5 90.2h.1M206.7 88.9l-.6 .7M208.1 89.9l-2.3 2.3M208.7 89.3h.1M211 91.7h.1M211.3 89.1l-2.9 2.9M213.6 91.4l-.8 .8M213.7 88.9l-2.1 2.2M214.2 90.8h.1M216 88.9l-1.3 1.3"/>
<path d="M216.8 90.5l-1.7 1.7M217.4 89.9h.1M218.3 88.9l-.4 .4M220 89.6l-2.6 2.6M220.5 89.1h.1M222.3 92l-.3 .2M222.9 91.4h.1M223 88.9l-2.7 2.8M225.3 88.9l-1.9 1.9M225.5 91.1l-1.2 1.1M226.1 90.5h.1M227.6 88.9l-1 1"/>
<path d="M228.7 90.2l-2 2M229.2 89.6h.1M229.9 88.9l-.1 .2M231.6 92h.1M231.9 89.3l-2.9 2.9M234.2 91.7l-.6 .5M234.6 88.9l-2.5 2.5M234.8 91.1h.1M236.9 88.9l-1.6 1.6M237.4 90.8l-1.5 1.4M237.9 90.2h.1M239.2 88.9l-.7 .7"/>
<path d="M240.6 89.9l-2.4 2.3M241.1 89.3h.1M243.5 91.7h.1M243.7 89.1l-2.9 2.9M246.1 91.4l-.9 .8M246.2 88.9l-2.2 2.2M246.6 90.8h.1M248.5 88.9l-1.3 1.3M249.2 90.5l-1.7 1.7M249.8 89.9h.1M250.8 88.9l-.4 .4M252.4 89.6l-2.6 2.6"/>
<path d="M253 89.1h.1M254.7 92l-.2 .2M255.3 91.4h.1M255.4 88.9l-2.7 2.8M257.8 88.9l-1.9 1.9M257.9 91.1l-1.1 1.1M258.5 90.5h.1M260.1 88.9l-1 1M261.1 90.2l-2 2M261.7 89.6h.1M262.4 88.9l-.1 .2M264 92h.1"/>
<path d="M264.3 89.3l-2.9 2.9M266.6 91.7l-.5 .5M267 88.9l-2.4 2.5M267.2 91.1h.1M269 89.3l-1.2 1.2M269 91.6l-.6 .6"/>
</g>
<!-- layer: Visible (ANSI) -->
<g fill="#000">
<circle cx="355.6" cy="52.7" r=".25"/>
<circle cx="370.9" cy="43.3" r=".25"/>
<circle cx="371.1" cy="43.2" r=".25"/>
<circle cx="371.4" cy="44.6" r=".25"/>
<circle cx="371.6" cy="44.4" r=".25"/>
<circle cx="324.6" cy="69.7" r=".25"/>
<circle cx="325.6" cy="70" r=".25"/>
<circle cx="340.6" cy="61.4" r=".25"/>
<circle cx="368.1" cy="78.8" r=".25"/>
<circle cx="368.1" cy="104.5" r=".25"/>
<circle cx="314.9" cy="139.6" r=".25"/>
</g>
<!-- layer: Visible Narrow (ANSI) -->
<g fill="none" stroke="#000" stroke-width=".36">
<path d="M343.2 59.8v.1M343.2 59.9v64.2M343.3 59.8v64.3M344.8 59.8v64.3M344.9 59.7v.1M344.9 59.8v64.2M346 58.3l-.1 .8M346 58.2h.1M346 58.2v.2M346.3 59h.1M346.3 58.9v64.3M346.9 57.7v64.3"/>
<path d="M347 57.7v64.2M348.5 57.6v.1M348.5 57.7v64.2M348.6 57.6v64.3M349.6 56.2v.8M349.6 56.2h.1M349.7 56.1v.1M350 56.8h.1M350 56.8v64.3M350 56.7v.1M350.6 55.6v64.2M350.7 55.5v64.3"/>
<path d="M352.2 55.5v64.3M352.3 55.5h.1M352.3 55.5v64.2M353.4 53.9h.1M353.4 53.9l-.1 1M353.7 54.7h.1M353.8 54.6l-.1 64.3M354.3 53.4v64.3M354.4 53.4v64.2M355.5 52.7h.1M355.6 52.7v.7M355.6 52.7v.1"/>
<path d="M355.7 52.6l.1 .8zM355.8 52.6v.8M355.9 52.5v.9M355.9 52.5v.1M355.9 52.6v65M356 53.3v64.3M356.1 52.4h.1M356.2 52.4l-.1 .8M356.2 52.3v.1M356.2 52.4h.1M356.3 52.4h.1M356.4 52.4v.7"/>
<path d="M356.4 52.4h.1M356.5 52.4v.7M356.8 52.2h.1M356.8 52.2v.7M356.8 52.2v.6M357 51.9v.3M357.1 51.9v.8M357.1 51.9h.1M357.4 52.5h.1M357.5 52.4l-.1 64.4M358.1 51.2l.1 64.3M358.3 51.2v64.2"/>
<path d="M359.7 51.1v64.3M359.8 51.1l.1 64.3M360.9 49.7v.8M360.9 49.7h.1M360.9 49.6l.1 .1M361.2 50.3h.1M361.2 50.2v64.4M361.2 50.2h.1M361.8 49.1l.1 64.2M362 49v64.3M363.4 49v64.3M363.6 49h.1"/>
<path d="M363.6 49v64.2M364.7 47.6l-.1 .8M364.7 47.4h.1M364.7 47.4v.2M364.9 48.2h.1M365 48.1l-.1 64.4M365.5 46.9l.1 64.3M365.7 46.9v64.2M366.7 46.3h.1M366.7 46.3v.6M366.8 46.3h.1M367.2 46.9v64.2"/>
<path d="M367.3 46.8v64.3M367.4 46.6v.2M367.4 46.6h.1M367.5 46.6h.1M367.9 41.6v.1M367.9 41.6h.1M368 41.6h.1M368.2 52.9h.1M368.3 45.4v.7M368.4 45.4h-.1M368.4 45.3v.2M368.6 46l.1 64.3"/>
<path d="M368.7 45.9v.1M368.7 45.9h.1M369.3 44.8h.1M369.3 44.8v64.2M369.4 44.7v64.3M369.5 44.5v.2M369.7 44.5v.2M369.7 44.4l.1 .3M370.9 44.7v64.3M370.9 43.3h.1M371 44.7h.1M371 44.7v64.2"/>
<path d="M371 43.4v.1M371.1 43.4v.1M371.1 43.2h.1M371.1 43.4v.2M371.1 43.3h.1M371.2 43.6h.1M371.2 43.4v.2M371.2 43.6v1M371.3 43.3l-.1 .3M371.4 44.5v64.3M371.4 44.5v.1M372.2 44.1h.1"/>
<path d="M372.2 44.1v64.3M316.1 75.6l-.1 64.3M316.1 75.5h.1M316.1 75.5v.2M316.4 76.1l-.1 64.3M316.9 75l.1 64.2M317.1 74.9v64.3M318.6 74.9v64.3M318.7 74.9v64.2M319.7 73.5v.8M319.7 73.5h.1M319.8 73.4v.1"/>
<path d="M320 74.1h.1M320.1 74.1v64.3M320.1 74v.1M320.1 74h.1M320.6 72.8h.1M320.7 72.8v64.3M320.8 72.8v64.3M322.3 72.8v64.2M322.4 72.7v.1M322.4 72.8v64.2M323.5 71.3l-.1 .8M323.5 71.2v.2"/>
<path d="M323.7 72h.1M323.8 71.9v64.3M324.4 70.7v64.3M324.5 70.6v64.3M325.6 70h.1M325.6 70l.1 .6M325.8 69.9h.1M325.8 69.9v.7M325.9 70.6v-.7v.7M326 69.8h.1M326 69.8v65.1M326.1 70.6v64.3"/>
<path d="M326.2 69.7h.1M326.3 69.7l-.1 .8M326.3 69.7h.1M326.3 69.6h.1M326.3 69.6v.1M326.4 69.7h.1M326.4 69.7v.7M326.5 69.7h.1M326.5 69.7v.7M326.9 69.5h.1M326.9 69.5v.6M327 69.2l.1 .3"/>
<path d="M327.1 69.2v.8M327.1 69.2h.1M327.4 69.8h.1M327.5 69.7v64.4M328.2 68.5v64.2M328.3 68.4v64.3M329.8 68.4v64.3M329.9 68.4l.1 64.2M331 67v.8M331 67h.1M331 66.9v.1M331.3 67.6h.1"/>
<path d="M331.3 67.5v64.4M331.3 67.5h.1M331.9 66.3v.1M331.9 66.4v64.2M332.1 66.3v64.3M333.5 66.3h.1M333.5 66.3v64.2M333.6 66.2l.1 .1M333.7 66.3v64.2M334.7 64.8v.8M334.7 64.7l.1 .2M335 65.5h.1"/>
<path d="M335 65.4v64.3M335 65.4h.1M335.6 64.2l.1 64.3M335.8 64.1v64.3M337.2 64.1v64.3M337.3 64.1h.1M337.4 64.1v64.3M338.4 62.7v.8M338.4 62.7h.1M338.4 62.6l.1 .1M338.7 63.3h.1M338.7 63.3v64.3"/>
<path d="M338.7 63.2v.1M338.7 63.2h.1M339.3 62.1h.1M339.4 62.1v64.2M339.5 62v64.3M340.5 61.3l.1 .7M340.6 61.4h.1M340.8 61.3h.1M340.8 61.3v.7M340.9 61.2v.8M340.9 61.2h.1M341 61.2h.1"/>
<path d="M341 61.2l-.1 65.1M341.1 62h.1M341.1 62v64.2M341.1 61.1h.1M341.2 61.1v.8M341.2 61.1h.1M341.3 61h.1M341.3 61v.1M341.5 61.7v-.6l-.1 .7M341.8 60.9l.1 .6M342 60.6h.1M342 60.6v.2"/>
<path d="M342.2 60.6l-.1 .8M342.4 61.2h.1M342.5 61.1l-.1 64.3M368.2 78.6h.1M368.2 104.3h.1"/>
</g>
<circle cx="371" cy="43.5" r=".18" fill="#000"/>
<!-- layer: Dimension (ANSI) -->
<g fill="none" stroke="#000" stroke-width=".29">
<path d="M87.9 179h2.6l2.8 5.7M316.8 161.7v10.2M319.4 165h1.6M333.8 165h1.7M338 161.7v10.4M339.7 173.8h12.2M348.6 176.3v2.3M76.8 196.6h10.4M83.9 199.2v16.4M97.4 185.5l-20.6 10.3M98.6 195.1l1.1 2.3M100.3 191.3l-20.6 10.3"/>
<path d="M339.9 186.8h12M348.6 183.4v.8M385.7 180.6v4.5M388.3 183.9h1.2M394.5 183.9h1.5M398.6 180.6v4.8M398.7 198.4v5.1M400.3 187h16M412 198.7v4.8M413 189.6v4.4M413.6 196.6h2.7M415.6 181.6h-2.6v5.4"/>
<path d="M311.8 215.4v5.3M314.4 218.6h3.6M330.8 218.6h1.2M334.6 215.4v5.5M401.2 200.2h8.2M412 200.2h2.5M83.9 221.2v18.5M317.7 232.3h2.6M322.8 229v6M322.8 238.2v6.6M326.1 229v5.5M328.7 232.3h2.6"/>
<path d="M334.6 238.5v6.3M335.6 222.3h11.9M335.6 237.1h11.9M344.3 224.9v2M344.3 232.5v2M35.6 244.5v5.6M38.2 246.8h14.3M57.8 246.8h14.3M74.7 244.3v5.8M76 242.3h11.2M325.4 241.6h6.6M334.6 241.6h3.8"/>
</g>
<g fill="#000" stroke="#000" stroke-width=".29">
<path d="M316.8 165l2.6-.4v.8zM335.5 164.6l2.5 .4-2.5 .4zM348.6 173.8l.5 2.5h-.9zM83.9 196.6l.5 2.6h-.9zM93 184.8l.7-.4 .8 2.6zM97.4 192.8l1.6 2.1-.8 .4zM348.2 184.2h.9l-.5 2.6zM385.7 183.9l2.6-.4v.8zM396 183.5l2.6 .4-2.6 .4zM398.7 200.2l2.5-.4v.8zM409.4 199.8l2.6 .4-2.6 .4zM412.6 194h.9l-.5 2.6z"/>
<path d="M413 187l.5 2.6h-.9zM311.8 218.6l2.6-.4v.9zM332 218.2l2.6 .4-2.6 .5zM83.5 239.7h.9l-.5 2.6zM320.3 231.9l2.5 .4-2.5 .4zM326.1 232.3l2.6-.4v.8zM344.3 222.3l.4 2.6h-.9zM343.8 234.5h.9l-.4 2.6zM35.6 246.8l2.6-.4v.8zM72.1 246.4l2.6 .4-2.6 .4zM322.8 241.6l2.6-.5v.9zM332 241.1l2.6 .5-2.6 .4z"/>
</g>
<text font-size="8.7" x="8.3" y="28.4">Vertical Panel</text>
<g font-size="6.5">
<text x="297.1" y="198.5">MCA680 - Angle Trim</text>
<text x="370.2" y="212.3">MCA681 - Support Z</text>
<text x="8.6" y="256.7">MCA683 - Angle Trim With Return</text>
<text x="294.9" y="252.4">MCA118 - J Channel</text>
</g>
<g font-size="4.3">
<text x="204.9" y="104.3">Window</text>
<text x="205" y="111.4">Angle Trim With Return</text>
<text x="204.7" y="120.3">Backer Rod and Sealant</text>
<text x="204.9" y="131">Angle Trim</text>
<text x="203.1" y="139">#10 x 1&quot; Wafer Head Screw</text>
<text x="205.4" y="143.3">J Channel</text>
<text x="204.8" y="148.8">Membrane Strip over J Channel and Angle Trim</text>
<text x="204.6" y="162.7">Rigid Wall Panel</text>
<text x="321.4" y="166.2">1 5/8&quot;</text>
<text x="204.8" y="173.1">Insulation</text>
<text x="333.8" y="178.8">*</text>
<text x="68.6" y="180.2">1/2&quot; W.H.</text>
<text x="204.2" y="184.4">Interior Finish</text>
<text x="346.4" y="182.5">1&quot;</text>
<text x="389.9" y="185.5">1&quot;</text>
<text x="416.2" y="182.8">3/4&quot;</text>
<text x="204.3" y="193.8">Painted Pop Rivet</text>
<text x="204.6" y="199.6">Support Z</text>
<text x="414.9" y="201.8">1&quot;</text>
<text x="204.9" y="212.5">1/2&quot; Plywood (min.)</text>
<text x="78" y="219.6">3 1/2&quot;</text>
<text x="318.3" y="219.9">1 3/4&quot;</text>
<text x="205.6" y="227.2">Water and Air Resistive Barrier</text>
<text x="299.6" y="233.5">1/4&quot; C.H.</text>
<text x="338.2" y="230.9">1 1/8&quot;</text>
<text x="76.3" y="240.2">*</text>
<text x="324.5" y="241.4">*</text>
<text x="339.1" y="242.8">7/8&quot;</text>
<text x="53.1" y="248.3">3&quot;</text>
<text x="372" y="262.5">Rigid Wall Jamb Detail</text>
<text x="410.5" y="277.8">B</text>
</g>
<g font-size="3.6">
<text x="239.2" y="193.8">(24&quot; O.C. Max.)</text>
<text x="422.8" y="277.6">X:X</text>
</g>
<text font-size="2.9" x="387" y="241.7">ATAS INTERNATIONAL, INC</text>
<g font-size="2.5">
<text x="397.5" y="245.4">Allentown PA</text>
<text x="397.1" y="249">610-395-8445</text>
<text x="397.1" y="256">480-558-7210</text>
<text x="400.1" y="252.4">Mesa AZ</text>
<text x="406.2" y="268.8">MBP</text>
<text x="419.9" y="268.4">7/5/2016</text>
<text x="408.1" y="272.9">DAS</text>
<text x="421" y="272.3">7/25/16</text>
</g>
<text font-size="2.2" x="356.1" y="259.8">TITLE</text>
<g font-size="1.8">
<text x="355.9" y="266.5">DWG. NO.</text>
<text x="401.8" y="266.5">DR</text>
<text x="414.5" y="266.5">DATE</text>
<text x="276" y="275.8">REV.</text>
<text x="355.9" y="273.4">MATERIAL</text>
<text x="401.9" y="275.7">SH. SIZE</text>
<text x="402" y="271.1">APP</text>
<text x="414.5" y="271.1">DATE</text>
<text x="414.5" y="275.7">SCALE</text>
<text x="276.4" y="278">NO.</text>
<text x="284.4" y="276.9">DATE</text>
<text x="307.6" y="276.9">DESCRIPTION OF REVISION</text>
<text x="346.7" y="276.9">BY</text>
<text x="351.5" y="276.9">APP</text>
</g>
</svg>
